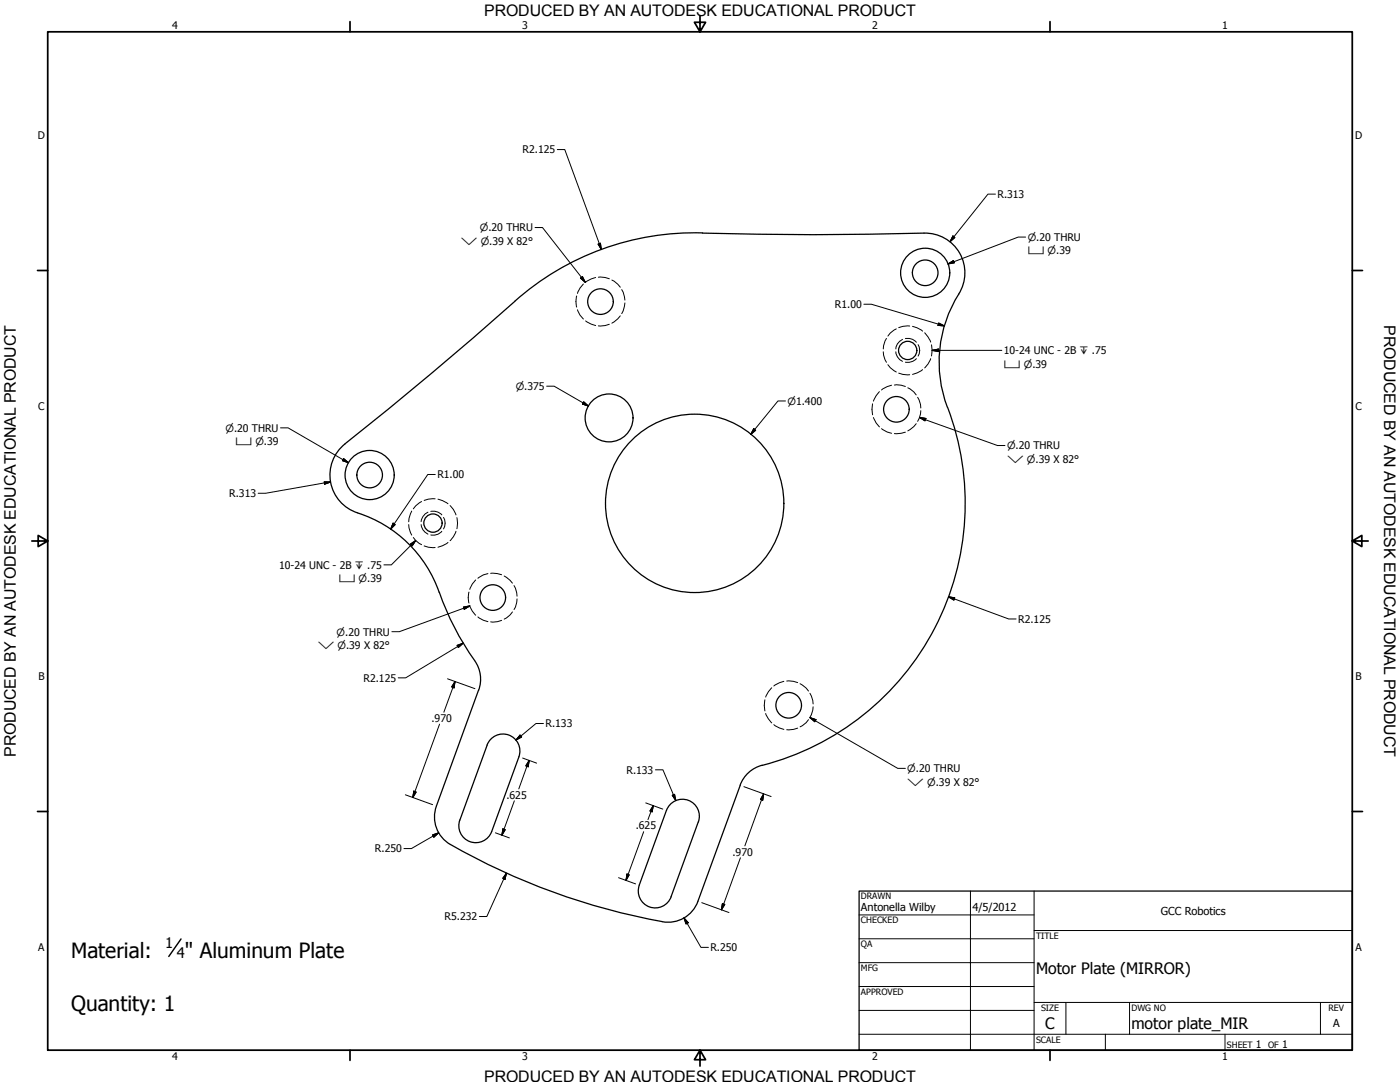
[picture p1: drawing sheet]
<svg xmlns="http://www.w3.org/2000/svg" width="559mm" height="432mm" viewBox="0 0 559 432" stroke-linecap="round" stroke-linejoin="round" font-family="sans-serif">
<!-- layer: Visible (ANSI) -->
<g fill="none" stroke="#000" stroke-width=".51">
<path d="M280.4 93a2470.5 2470.5 0 0 0 91.1 .2 16.1 16.1 0 0 1 10 26.1 51.5 51.5 0 0 0-2 46.8 108 108 0 0 1-75.3 139.3M280.4 92.9a108 108 0 0 0-74.9 27.3 1607.7 1607.7 0 0 1-68.8 57.8 15.8 15.8 0 0 0 6 26.7M142.8 204.7a50.8 50.8 0 0 1 32.5 31.7M175.3 236.3a119.2 119.2 0 0 0 15.3 29.3 12.7 12.7 0 0 1 .5 9.8M191 275.4l-16.8 46.3a12.7 12.7 0 0 0 5.6 15.3M194.4 297.4a6.8 6.8 0 0 1 8.7-4.1 6.8 6.8 0 0 1 4 8.7l-10.8 29.8M194.4 297.4l-10.8 29.8M295.5 313.4l-16.9 46.3M304.2 305.4a12.7 12.7 0 0 0-8.8 8M179.8 337a265.8 265.8 0 0 0 84.5 30.8M183.5 327.2a6.8 6.8 0 0 0 4.1 8.7 6.8 6.8 0 0 0 8.7-4.1M267.9 357.9a6.8 6.8 0 0 1-8.7 4 6.8 6.8 0 0 1-4.1-8.6l10.9-29.9a6.8 6.8 0 0 1 8.7-4 6.8 6.8 0 0 1 4 8.6l-10.9 29.9"/>
<path d="M278.6 359.7a12.7 12.7 0 0 1-14.2 8.1"/>
<circle cx="369.3" cy="108.9" r="9.8"/>
<circle cx="369.3" cy="108.9" r="5.1"/>
<circle cx="239.7" cy="120.4" r="5.1"/>
<circle cx="362.3" cy="139.9" r="3.7"/>
<circle cx="243.1" cy="166.8" r="9.6"/>
<circle cx="357.8" cy="163.4" r="5.1"/>
<circle cx="147.5" cy="189.6" r="9.8"/>
<circle cx="147.5" cy="189.6" r="5.1"/>
<circle cx="172.8" cy="208.8" r="3.7"/>
<circle cx="277.3" cy="200.9" r="35.6"/>
<circle cx="196.7" cy="238.5" r="5.1"/>
<circle cx="314.8" cy="281.5" r="5.1"/>
</g>
<!-- layer: Hidden (ANSI) -->
<g fill="none" stroke="#000" stroke-width=".4">
<path d="M230.2 118.1a7.9 7.9 0 0 0 0 4.5M232.9 113.3l-1.4 1.6-1 2.2M237.7 110.7l-1.7 .6-2.3 1.3M238.8 110.6l2.8 .1 1.6 .6M244.2 111.8l2.4 1.6 1 1.2M248.2 115.6l.5 1 .7 3.2M230.5 123.6a7.9 7.9 0 0 0 2.4 3.7M233.7 128.1l2.3 1.2 1.7 .6M243.2 129.4l-1.6 .5-2.8 .1M247.6 126l-1 1.3-2.4 1.7M249.4 120.9l-.7 3.2-.5 1.1M353.8 135.1l-1.1 2.8-.1 1.4"/>
<path d="M357.8 131.3l-2.5 1.6-.9 1.2M363.1 130.1l-2.7 .1-1.7 .5M364.2 130.2l1.8 .6 2.2 1.3M369.1 132.8l1.3 1.6 1.1 2.1M371.8 137.6l.2 2.2-.2 2.2M351 156.3l-1.3 1.6-1.1 2.2M352.6 140.4l.1 1.3 1.1 2.9M354.4 145.5l.9 1.2 2.5 1.8M355.9 153.7l-1.8 .6-2.2 1.3M357 153.7h2.7l1.7 .5M358.7 148.9l1.7 .5 2.7 .1M362.3 154.7l2.4 1.7 1 1.2"/>
<path d="M366.3 158.6l1.1 2.8 .1 1.4M368.2 147.5l-2.2 1.3-1.8 .6M371.5 143.1l-1.1 2.2-1.3 1.5M348.3 161.2l-.3 2.1 .3 2.2M348.6 166.6l1.1 2.2 1.3 1.6M351.9 171.1l2.2 1.3 1.8 .5M361.4 172.5l-1.7 .4-2.7 .1M365.7 169.1l-1 1.1-2.4 1.8M367.5 163.9l-.1 1.3-1.1 2.9M173.7 199.1l-2.8 .1-1.6 .5M174.8 199.2l1.8 .6 2.2 1.2M163.1 209.4l.2 1.3 1 2.9"/>
<path d="M164.3 204l-1 2.9-.2 1.3M165 214.5l.9 1.2 2.4 1.7M168.3 200.2l-2.4 1.7-.9 1.2M169.3 217.9l1.6 .5 2.8 .1M178.8 216.5l-2.2 1.3-1.8 .6M179.6 201.8a7.9 7.9 0 0 1 2.4 3.7M182 212l-1 2.2-1.4 1.6M182.4 206.6l.2 2.2-.2 2.2M187.2 236.3a7.7 7.7 0 0 0 0 4.4M189.9 231.5l-1.4 1.5-1 2.2M194.8 228.9l-1.9 .5-2.1 1.4M195.8 228.8l2.8 .1 1.6 .5"/>
<path d="M201.2 229.9l2.4 1.7 .9 1.1M205.2 233.7l.5 1.1 .7 3.1M206.4 239l-.7 3.3-.5 1M187.5 241.7l1 2.2 1.4 1.6M190.8 246.2l2.1 1.3 1.9 .6M200.2 247.6l-1.6 .5-2.8 .1M204.5 244.2l-.9 1.2-2.4 1.7M305.3 279.3l-.2 2.2 .2 2.2M308 274.5l-1.3 1.5-1.1 2.2M312.9 271.9l-1.8 .6-2.2 1.2M314 271.8l2.7 .1 1.7 .5M319.3 272.9l2.5 1.7 .9 1.2"/>
<path d="M323.3 276.7l1.1 2.9 .1 1.3M305.6 284.7l1.1 2.2 1.3 1.6M308.9 289.2l2.2 1.3 1.8 .6M318.4 290.6l-1.7 .5-2.7 .1M322.7 287.2l-.9 1.2-2.5 1.7M324.5 282.1l-.1 1.3-1.1 2.9"/>
</g>
<!-- layer: Hidden Narrow (ANSI) -->
<path d="M360.2 135.4a4.5 4.5 0 0 0-2.6 3.9M361.4 135.1a4.5 4.5 0 0 1 4.4 1.5M366.5 137.5a4.4 4.4 0 0 1 0 4.6M357.6 140.4a4.5 4.5 0 0 0 2.6 3.8M365.8 143.1a4.6 4.6 0 0 1-4.4 1.4M168.1 209.4a4.7 4.7 0 0 0 2.7 3.8M170.8 204.4a4.7 4.7 0 0 0-2.7 3.8M172 204.1a4.6 4.6 0 0 1 4.3 1.4M176.3 212a4.4 4.4 0 0 1-4.3 1.5M177 206.5a4.4 4.4 0 0 1 0 4.6" fill="none" stroke="#000" stroke-width=".4"/>
<!-- layer: Border (ANSI) -->
<g fill="none" stroke="#000" stroke-width=".7">
<path d="M19 12.7h520.8v406.4h-520.8zM139.7 8.6v4.1M279.4 6.3v6.4l-2.2-3.8h4.4l-2.2 3.8M419.1 8.6v4.1M15 107.9h4M539.8 107.9h4M12.7 215.9h6.3l-3.8-2.2v4.4l3.8-2.2M539.8 215.9l3.8 2.2v-4.4l-3.8 2.2h6.3M15 323.8h4M539.8 323.8h4M139.7 419.1v4.1M279.4 419.1l2.2 3.8h-4.4l2.2-3.8v6.3"/>
<path d="M419.1 419.1v4.1"/>
</g>
<!-- layer: Title (ANSI) -->
<g fill="none" stroke="#000" stroke-width=".4">
<path d="M387.3 355.6v63.5M412.7 355.6v63.5M342.9 365.1h69.8M342.9 374.6h69.8M412.7 371.3h127.1M342.9 384.2h69.8M342.9 393.7h69.8M342.9 412.7h196.9M342.9 403.2h69.8M412.7 400h127.1M425.4 400v12.7M441.2 412.7v6.4"/>
<path d="M450.8 400v12.7M488.9 412.7v6.4M527 400v12.7"/>
</g>
<path d="M342.9 355.6h196.9v63.5h-196.9z" fill="none" stroke="#000" stroke-width=".51"/>
<!-- layer: Symbol (ANSI) -->
<g fill="none" stroke="#000" stroke-width=".4">
<path d="M213.6 90.8h2.9l17.1 21.8M409.4 94.6h-3l-28 10.7M231.7 111l.8-.6 1.1 2.2zM378.4 105.3l2.2-1.3 .3 .9zM372 139.8l2.6-.5v1zM372 139.8h27.9M112 170.8h3l24.1 13.9M367 166.6l2.6 .4-.4 1zM367 166.6l31.1 11.2h3M137.2 183l1.9 1.7-2.4-.9zM163.8 217.1l2.1-1.4-1.4 2.1zM165.9 215.7l-9.7 9.7h-3"/>
<path d="M185 242.3l2.5-.5-2.2 1.3zM187.5 241.8l-28.1 10.3h-3M323.3 286.4l2.4 .8-.5 .8zM323.3 286.4l35 20.2h3.1"/>
</g>
<g fill="#000" stroke="#000" stroke-width=".4">
<path d="M231.7 111l1.9 1.6zM231.7 111l.8-.6 1.1 2.2zM378.4 105.3l2.2-1.3zM378.4 105.3l2.2-1.3 .3 .9zM372 139.8l2.6-.5zM372 139.8l2.6-.5v1zM367 166.6l2.6 .4zM367 166.6l2.6 .4-.4 1zM136.7 183.8l2.4 .9zM137.2 183l1.9 1.7-2.4-.9zM165.9 215.7l-1.4 2.1zM163.8 217.1l2.1-1.4-1.4 2.1z"/>
<path d="M185.3 243.1l2.2-1.3zM185 242.3l2.5-.5-2.2 1.3zM323.3 286.4l2.4 .8zM323.3 286.4l2.4 .8-.5 .8z"/>
</g>
<!-- layer: Dimension (ANSI) -->
<g fill="none" stroke="#000" stroke-width=".4">
<path d="M222.4 59.7h3l14.6 39.9M397.3 77.5h-3l-15.1 19M238.8 97.4l.8-.4 .4 2.6zM380.4 94.2l.7 .6-1.9 1.7zM344.8 121.4h3l29.1 8.6M374.6 128.9l2.3 1.1-2.5-.1zM218.2 154.1h3l13.7 8M233 160.3l1.9 1.8-2.4-.9zM300.9 171.1l.7 .6-1.9 1.7zM313.5 160h-3l-10.8 13.4M129.4 192.3h2.6l-2.5 .9zM132 192.3l-26 4.5h-2.9"/>
<path d="M173.7 189.4h-2.9l-14.8 21.7M156.9 208.8l.8 .6-1.7 1.7zM378.6 238.2l2.5 .4-.4 .9zM378.6 238.2l24 8.8h3M182.4 257.6l2.4-.9-1.9 1.7zM184.8 256.7l-22.9 13.8h-3M178.6 270.9l10.9 3.9M181.6 272l-.4 2.5-.9-.4zM181.6 272l-4.4 12.2M175.5 289l-10.7 29.3M207.6 293.4l.6 .7-2.3 1.2zM216.9 288.7h-3l-8 6.6"/>
<path d="M161.8 317.2l10.9 3.9M165.2 315.7l.9 .4-1.3 2.2zM205.3 319.6l-5 13.7M208.6 302.5l5.6 2M211.2 303.5l-.4 2.5-.9-.4zM211.2 303.5l-4.1 11.3M261.6 307.2h3l5.1 12.3M268.4 317.4l.8-.4 .5 2.5zM296.9 313.9l10.9 4M304.8 316.8l-.4 2.5-.9-.3zM304.8 316.8l-7.5 20.8M172.7 333.2l2.4-.8-1.9 1.7z"/>
<path d="M175.1 332.4l-10.9 6.2h-3M197.7 332.4l5.6 2M200.7 330.8l1 .3-1.4 2.2zM256.9 331.9l-7 19.4M257.7 320.4l6.8 2.5M260.7 321.5l-.4 2.5-.9-.3zM260.7 321.5l-2.1 5.6M202.1 348.5l-.6 2.5-.8-.5zM202.1 348.5l-7.8 17.3h-3M246.9 350.3l6.8 2.4M250.3 348.8l.8 .3-1.2 2.2zM295.5 342.3l-7.5 20.8"/>
<path d="M273 366.3l1.7 1.9-.9 .5zM273 366.3l6.8 11.8h3M280.1 360.2l10.9 4M288.4 360.6l.9 .3-1.3 2.2z"/>
</g>
<g fill="#000" stroke="#000" stroke-width=".4">
<path d="M238.8 97.4l1.2 2.2zM238.8 97.4l.8-.4 .4 2.6zM380.4 94.2l-1.2 2.3zM380.4 94.2l.7 .6-1.9 1.7zM374.4 129.9l2.5 .1zM374.6 128.9l2.3 1.1-2.5-.1zM232.5 161.2l2.4 .9zM233 160.3l1.9 1.8-2.4-.9zM300.9 171.1l-1.2 2.3zM300.9 171.1l.7 .6-1.9 1.7zM129.5 193.2l2.5-.9zM129.4 192.3h2.6l-2.5 .9z"/>
<path d="M156.9 208.8l-.9 2.3zM156.9 208.8l.8 .6-1.7 1.7zM378.6 238.2l2.5 .4zM378.6 238.2l2.5 .4-.4 .9zM182.9 258.4l1.9-1.7zM182.4 257.6l2.4-.9-1.9 1.7zM181.6 272l-.4 2.5zM181.6 272l-.4 2.5-.9-.4zM207.6 293.4l-1.7 1.9zM207.6 293.4l.6 .7-2.3 1.2zM165.2 315.7l-.4 2.6zM165.2 315.7l.9 .4-1.3 2.2z"/>
<path d="M211.2 303.5l-.4 2.5zM211.2 303.5l-.4 2.5-.9-.4zM268.4 317.4l1.3 2.1zM268.4 317.4l.8-.4 .5 2.5zM304.8 316.8l-.4 2.5zM304.8 316.8l-.4 2.5-.9-.3zM173.2 334.1l1.9-1.7zM172.7 333.2l2.4-.8-1.9 1.7zM200.7 330.8l-.4 2.5zM200.7 330.8l1 .3-1.4 2.2zM260.7 321.5l-.4 2.5zM260.7 321.5l-.4 2.5-.9-.3z"/>
<path d="M202.1 348.5l-.6 2.5zM202.1 348.5l-.6 2.5-.8-.5zM250.3 348.8l-.4 2.5zM250.3 348.8l.8 .3-1.2 2.2zM273 366.3l1.7 1.9zM273 366.3l1.7 1.9-.9 .5zM288.4 360.6l-.4 2.5zM288.4 360.6l.9 .3-1.3 2.2z"/>
</g>
<!-- layer: Symbol (ANSI) -->
<path d="M72.3 374.7l-4.9 7" fill="none" stroke="#000" stroke-width=".57"/>
<g font-size="8.4">
<text x="28.4" y="382.5">Material:</text>
<text x="73.8" y="382.5">&quot; Aluminum Plate</text>
<text x="28.4" y="403.3">Quantity: 1</text>
</g>
<g font-size="6.4">
<text x="552.4" y="129.8" transform="rotate(90 552.4 129.8)">PRODUCED BY AN AUTODESK EDUCATIONAL PRODUCT</text>
<text x="6.3" y="302" transform="rotate(-90 6.3 302)">PRODUCED BY AN AUTODESK EDUCATIONAL PRODUCT</text>
</g>
<g font-size="6.3">
<text x="193.3" y="6.3">PRODUCED BY AN AUTODESK EDUCATIONAL PRODUCT</text>
<text x="413.5" y="388.6">Motor Plate (MIRROR)</text>
<text x="417.2" y="410.6">C</text>
<text x="451.6" y="410.7">motor plate_MIR</text>
<text x="193.3" y="431.8">PRODUCED BY AN AUTODESK EDUCATIONAL PRODUCT</text>
</g>
<g font-size="5.8">
<text x="65.9" y="378.2">1</text>
<text x="70.5" y="382.5">4</text>
</g>
<g font-size="4.4">
<text x="343.7" y="363.5">Antonella Wilby</text>
<text x="388.1" y="363.7">4/5/2012</text>
<text x="463.4" y="365.1">GCC Robotics</text>
<text x="532.1" y="409.9">A</text>
</g>
<g font-size="4.2">
<text x="68.7" y="11.7">4</text>
<text x="208.4" y="11.7">3</text>
<text x="348.1" y="11.7">2</text>
<text x="487.8" y="11.7">1</text>
<text x="15.1" y="55.5">D</text>
<text x="540.9" y="55.5">D</text>
<text x="208.6" y="61.2">R2.125</text>
<text x="398.1" y="79">R.313</text>
<text x="333.2" y="122.9">R1.00</text>
<text x="400.7" y="141.4">10-24 UNC - 2B ↧ .75</text>
<text x="15.2" y="163.4">C</text>
<text x="541" y="163.4">C</text>
<text x="174.6" y="190.9">R1.00</text>
<text x="91.5" y="198.4">R.313</text>
<text x="111.4" y="226.9">10-24 UNC - 2B ↧ .75</text>
<text x="406.4" y="248.5">R2.125</text>
<text x="15.3" y="271.4">B</text>
<text x="145.1" y="272">R2.125</text>
<text x="541.1" y="271.4">B</text>
<text x="172.2" y="288.2">.970</text>
<text x="217.7" y="290.3">R.133</text>
<text x="250.1" y="308.7">R.133</text>
<text x="202.1" y="318.7">.625</text>
<text x="253.7" y="331">.625</text>
<text x="149.7" y="340.2">R.250</text>
<text x="292.4" y="341.5">.970</text>
<text x="177.5" y="367.3">R5.232</text>
<text x="15.2" y="379.3">A</text>
<text x="283.5" y="379.6">R.250</text>
<text x="541" y="379.3">A</text>
<text x="501.3" y="418.3">1</text>
<text x="511.8" y="418.3">1</text>
<text x="68.7" y="423.2">4</text>
<text x="208.4" y="423.2">3</text>
<text x="348.1" y="423.2">2</text>
<text x="487.8" y="423.2">1</text>
</g>
<g font-size="4">
<text x="191.5" y="92.3">⌀.20 THRU</text>
<text x="184" y="97.7">⌵ ⌀.39 X 82°</text>
<text x="410.2" y="96.1">⌀.20 THRU</text>
<text x="410.2" y="101.5">⌴ ⌀.39</text>
<text x="400.7" y="146.7">⌴ ⌀.39</text>
<text x="205.9" y="155.6">⌀.375</text>
<text x="314.3" y="161.5">⌀1.400</text>
<text x="90" y="172.3">⌀.20 THRU</text>
<text x="94" y="177.6">⌴ ⌀.39</text>
<text x="402" y="179.3">⌀.20 THRU</text>
<text x="402" y="184.7">⌵ ⌀.39 X 82°</text>
<text x="135.2" y="232.3">⌴ ⌀.39</text>
<text x="134.4" y="253.6">⌀.20 THRU</text>
<text x="126.8" y="259">⌵ ⌀.39 X 82°</text>
<text x="362.1" y="308.2">⌀.20 THRU</text>
<text x="362.1" y="313.5">⌵ ⌀.39 X 82°</text>
</g>
<g font-size="3.5">
<text x="343.7" y="358.9">DRAWN</text>
<text x="343.7" y="368.5">CHECKED</text>
<text x="413.5" y="374.6">TITLE</text>
<text x="343.7" y="378">QA</text>
<text x="343.7" y="387.5">MFG</text>
<text x="343.7" y="397.1">APPROVED</text>
<text x="415.5" y="403.4">SIZE</text>
<text x="451.6" y="403.4">DWG NO</text>
<text x="530.3" y="403.4">REV</text>
<text x="413.5" y="416.1">SCALE</text>
<text x="489.7" y="418.3">SHEET</text>
<text x="506.2" y="418.3">OF</text>
</g>
</svg>
